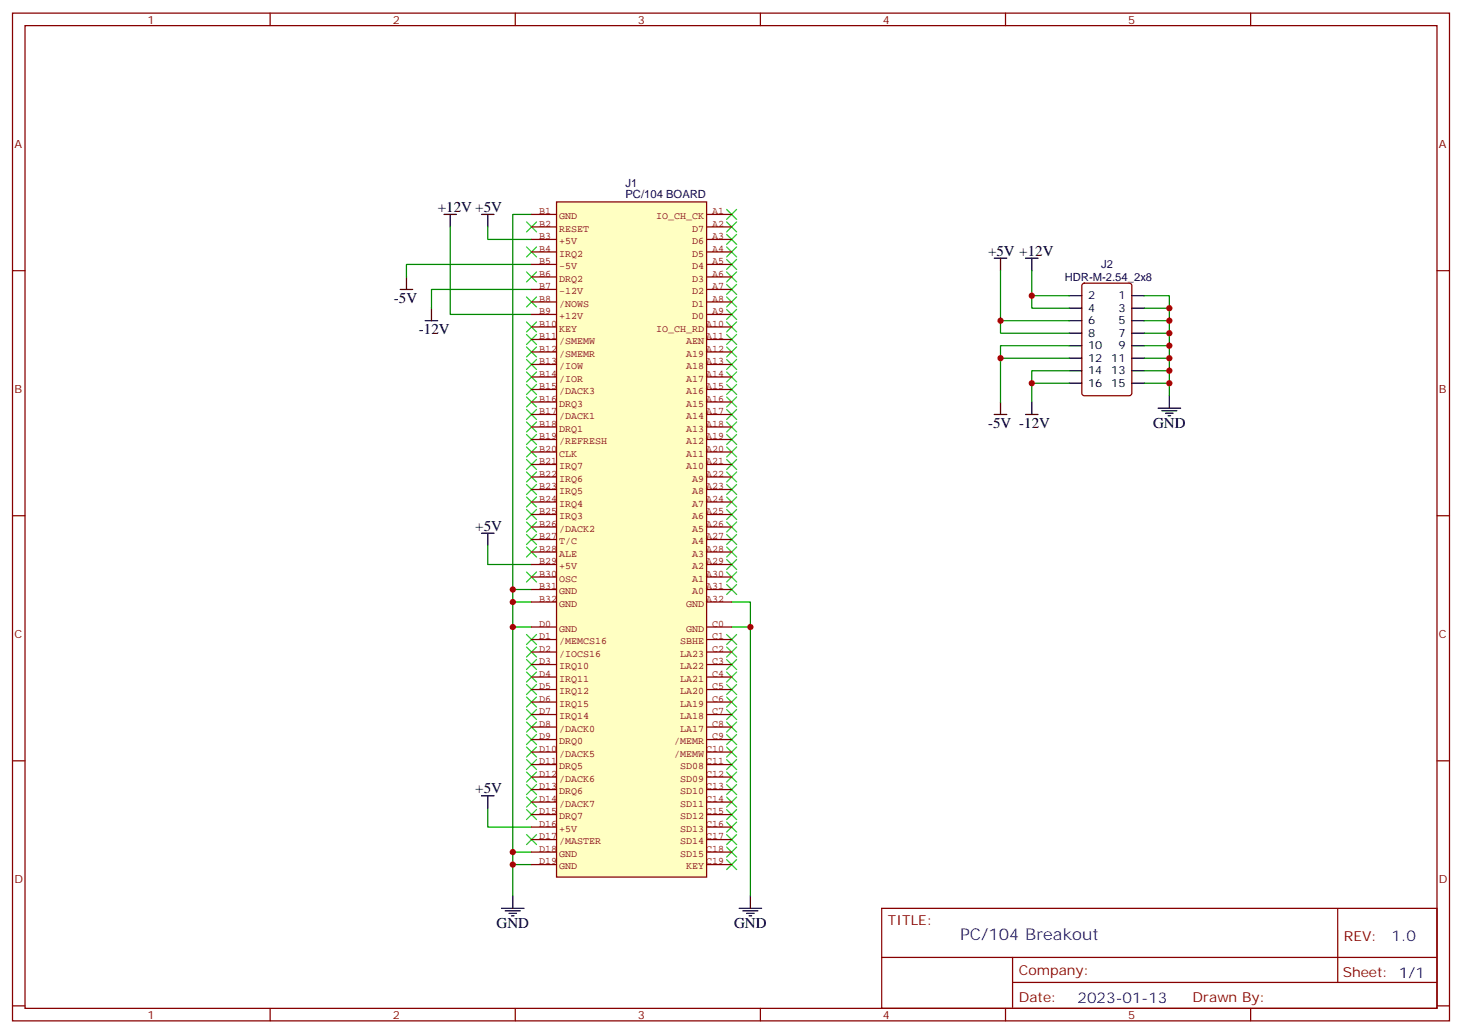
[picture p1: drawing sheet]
<svg xmlns="http://www.w3.org/2000/svg" width="412mm" height="292mm" viewBox="0 0 412 292" stroke-linecap="round" stroke-linejoin="round" font-family="sans-serif">
<g fill="none" stroke="#870000" stroke-width=".35">
<path d="M3.5 3.7h405.4v284.3h-405.4zM7.1 7.2h398.2v277.3h-398.2zM76.2 3.7v3.5M145.3 3.7v3.5M214.5 3.7v3.5M283.6 3.7v3.5M352.8 3.7v3.5M3.5 76.4h3.6M405.3 76.4h3.6M305.4 80.1l.5-.2h12.7l.6 .4 .1 30.6-.5 .7-12.9 .1-.7-.5v-30.6zM3.5 145.5h3.6M405.3 145.5h3.6"/>
<path d="M3.5 214.7h3.6M405.3 214.7h3.6M248.7 256.3h156.6v28.2h-156.6zM377.3 256.3v20.9M248.7 270.1h156.5M285.6 277.2h119.6M285.6 270.1v14.2M3.5 283.8h3.6M76.2 284.5v3.5M145.3 284.5v3.5M214.5 284.5v3.5M283.6 284.5v3.5"/>
<path d="M352.8 284.5v3.5M405.3 283.8h3.6"/>
</g>
<g fill="none" stroke="#000" stroke-width=".35">
<path d="M114.7 78.1v3.6M125.2 60.5h3.6M127 60.5v3.5M135.8 60.5h3.5M137.6 60.5v3.5M280.5 72.8h3.5M282.2 72.8v3.6M289.3 72.8h3.5M291 72.8v3.6M112.9 81.7h3.5M119.9 90.5h3.6M121.7 87v3.5"/>
<path d="M301.6 90.5h3.6M301.6 83.4h3.6M301.6 87h3.6M301.6 94h3.6M301.6 97.5h3.6M319.3 90.5h3.5M319.3 83.4h3.5M319.3 87h3.5M319.3 94h3.5M319.3 97.5h3.5M280.5 116.9h3.5M282.2 113.4v3.5"/>
<path d="M289.3 116.9h3.5M291 113.4v3.5M301.6 101.1h3.6M301.6 104.6h3.6M301.6 108.1h3.6M319.3 101.1h3.5M319.3 104.6h3.5M319.3 108.1h3.5M326.7 115.2h6.3M327.7 115.9h4.3M328.8 116.6h2.1M329.5 117.3h.7"/>
<path d="M329.8 111.7v3.5M135.8 150.5h3.5M137.6 150.5v3.5M135.8 224.5h3.5M137.6 224.5v3.6M141.5 256.3h6.3M142.5 257h4.3M143.6 257.7h2.1M144.3 258.4h.7M144.6 252.8v3.5M208.5 256.3h6.3M209.5 257h4.3"/>
<path d="M210.6 257.7h2.1M211.3 258.4h.7M211.7 252.8v3.5"/>
</g>
<g fill="none" stroke="#008700" stroke-width=".35">
<path d="M127 64v24.7h22.9M137.6 64v3.6h12.3M149.9 60.5h-5.3v105.8M149.9 74.6h-35.2v3.5M282.2 76.4v14.1h19.4M291 76.4v7h10.6M149.9 81.7h-28.2v5.3M282.2 90.5v3.5h19.4M291 83.4v3.6h10.6M301.6 97.5h-19.4v3.6M322.8 97.5h7v3.6M322.8 94h7v3.5"/>
<path d="M322.8 90.5h7v3.5M322.8 87h7v3.5M322.8 83.4h7v3.6M301.6 108.1h-10.6v5.3M301.6 104.6h-10.6v3.5M301.6 101.1h-19.4v12.3M322.8 108.1h7v3.6M322.8 104.6h7v3.5M322.8 101.1h7v3.5M137.6 154v5.3h12.3M149.9 176.9h-5.3v63.5M149.9 169.9h-5.3v7"/>
<path d="M149.9 166.3h-5.3v3.6M206.4 176.9h5.3v75.9M206.4 169.9h5.3v7M137.6 228.1v5.3h12.3M149.9 243.9h-5.3v8.9M149.9 240.4h-5.3v3.5"/>
</g>
<g fill="none" stroke="#3c3" stroke-width=".35">
<path d="M205 59.1l2.8 2.8M207.8 59.1l-2.8 2.8M148.5 76.7l2.8 2.9M148.5 69.7l2.8 2.8M148.5 62.6l2.8 2.8M151.3 76.7l-2.8 2.9M151.3 69.7l-2.8 2.8M151.3 62.6l-2.8 2.8M205 76.7l2.8 2.9M205 73.2l2.8 2.8M205 69.7l2.8 2.8M205 66.1l2.8 2.9"/>
<path d="M205 62.6l2.8 2.8M207.8 76.7l-2.8 2.9M207.8 73.2l-2.8 2.8M207.8 69.7l-2.8 2.8M207.8 66.1l-2.8 2.9M207.8 62.6l-2.8 2.8M148.5 97.9l2.8 2.8M148.5 94.4l2.8 2.8M148.5 90.8l2.8 2.9M148.5 83.8l2.8 2.8M151.3 97.9l-2.8 2.8M151.3 94.4l-2.8 2.8"/>
<path d="M151.3 90.8l-2.8 2.9M151.3 83.8l-2.8 2.8M205 97.9l2.8 2.8M205 94.4l2.8 2.8M205 87.3l2.8 2.8M205 83.8l2.8 2.8M205 80.3l2.8 2.8M205 90.8l2.8 2.9M207.8 97.9l-2.8 2.8M207.8 94.4l-2.8 2.8M207.8 87.3l-2.8 2.8M207.8 83.8l-2.8 2.8"/>
<path d="M207.8 80.3l-2.8 2.8M207.8 90.8l-2.8 2.9M148.5 119.1l2.8 2.8M148.5 115.5l2.8 2.9M148.5 112l2.8 2.8M148.5 108.5l2.8 2.8M148.5 105l2.8 2.8M148.5 101.4l2.8 2.8M151.3 115.5l-2.8 2.9M151.3 119.1l-2.8 2.8M151.3 112l-2.8 2.8M151.3 108.5l-2.8 2.8"/>
<path d="M151.3 105l-2.8 2.8M151.3 101.4l-2.8 2.8M205 119.1l2.8 2.8M205 115.5l2.8 2.9M205 112l2.8 2.8M205 108.5l2.8 2.8M205 105l2.8 2.8M205 101.4l2.8 2.8M207.8 119.1l-2.8 2.8M207.8 115.5l-2.8 2.9M207.8 112l-2.8 2.8M207.8 108.5l-2.8 2.8"/>
<path d="M207.8 105l-2.8 2.8M207.8 101.4l-2.8 2.8M148.5 136.7l2.8 2.8M148.5 133.2l2.8 2.8M148.5 129.6l2.8 2.9M148.5 126.1l2.8 2.8M148.5 122.6l2.8 2.8M151.3 136.7l-2.8 2.8M151.3 133.2l-2.8 2.8M151.3 129.6l-2.8 2.9M151.3 126.1l-2.8 2.8M151.3 122.6l-2.8 2.8"/>
<path d="M205 136.7l2.8 2.8M205 133.2l2.8 2.8M205 129.6l2.8 2.9M205 126.1l2.8 2.8M205 122.6l2.8 2.8M207.8 136.7l-2.8 2.8M207.8 133.2l-2.8 2.8M207.8 129.6l-2.8 2.9M207.8 126.1l-2.8 2.8M207.8 122.6l-2.8 2.8M148.5 154.3l2.8 2.9M148.5 150.8l2.8 2.8"/>
<path d="M148.5 147.3l2.8 2.8M148.5 143.8l2.8 2.8M148.5 140.2l2.8 2.9M151.3 154.3l-2.8 2.9M151.3 150.8l-2.8 2.8M151.3 143.8l-2.8 2.8M151.3 140.2l-2.8 2.9M151.3 147.3l-2.8 2.8M205 157.9l2.8 2.8M205 154.3l2.8 2.9M205 150.8l2.8 2.8M205 147.3l2.8 2.8"/>
<path d="M205 143.8l2.8 2.8M205 140.2l2.8 2.9M207.8 157.9l-2.8 2.8M207.8 154.3l-2.8 2.9M207.8 150.8l-2.8 2.8M207.8 147.3l-2.8 2.8M207.8 143.8l-2.8 2.8M207.8 140.2l-2.8 2.9M148.5 179l2.8 2.9M148.5 161.4l2.8 2.8M151.3 179l-2.8 2.9M151.3 161.4l-2.8 2.8"/>
<path d="M205 164.9l2.8 2.8M205 161.4l2.8 2.8M205 179l2.8 2.9M207.8 164.9l-2.8 2.8M207.8 161.4l-2.8 2.8M207.8 179l-2.8 2.9M148.5 196.7l2.8 2.8M148.5 193.1l2.8 2.9M148.5 189.6l2.8 2.8M148.5 186.1l2.8 2.8M148.5 182.6l2.8 2.8M151.3 196.7l-2.8 2.8"/>
<path d="M151.3 193.1l-2.8 2.9M151.3 189.6l-2.8 2.8M151.3 182.6l-2.8 2.8M151.3 186.1l-2.8 2.8M205 196.7l2.8 2.8M205 193.1l2.8 2.9M205 189.6l2.8 2.8M205 186.1l2.8 2.8M205 182.6l2.8 2.8M207.8 196.7l-2.8 2.8M207.8 193.1l-2.8 2.9M207.8 189.6l-2.8 2.8"/>
<path d="M207.8 186.1l-2.8 2.8M207.8 182.6l-2.8 2.8M148.5 217.8l2.8 2.9M148.5 214.3l2.8 2.8M148.5 210.8l2.8 2.8M148.5 207.3l2.8 2.8M148.5 203.7l2.8 2.9M148.5 200.2l2.8 2.8M151.3 217.8l-2.8 2.9M151.3 210.8l-2.8 2.8M151.3 207.3l-2.8 2.8M151.3 203.7l-2.8 2.9"/>
<path d="M151.3 200.2l-2.8 2.8M151.3 214.3l-2.8 2.8M205 217.8l2.8 2.9M205 214.3l2.8 2.8M205 210.8l2.8 2.8M205 207.3l2.8 2.8M205 203.7l2.8 2.9M205 200.2l2.8 2.8M207.8 217.8l-2.8 2.9M207.8 214.3l-2.8 2.8M207.8 210.8l-2.8 2.8M207.8 207.3l-2.8 2.8"/>
<path d="M207.8 203.7l-2.8 2.9M207.8 200.2l-2.8 2.8M148.5 235.5l2.8 2.8M148.5 228.4l2.8 2.8M148.5 224.9l2.8 2.8M148.5 221.4l2.8 2.8M151.3 221.4l-2.8 2.8M151.3 235.5l-2.8 2.8M151.3 228.4l-2.8 2.8M151.3 224.9l-2.8 2.8M205 239l2.8 2.8M205 235.5l2.8 2.8"/>
<path d="M205 232l2.8 2.8M205 228.4l2.8 2.8M205 224.9l2.8 2.8M205 221.4l2.8 2.8M207.8 239l-2.8 2.8M207.8 235.5l-2.8 2.8M207.8 232l-2.8 2.8M207.8 228.4l-2.8 2.8M207.8 224.9l-2.8 2.8M207.8 221.4l-2.8 2.8M205 242.5l2.8 2.9M207.8 242.5l-2.8 2.9"/>
</g>
<path d="M157 57h42.3v190.5h-42.3z" fill="#ffffc2" stroke="#850000" stroke-width=".35"/>
<g fill="none" stroke="#850000" stroke-width=".35">
<path d="M149.9 60.5h7.1M149.9 64h7.1M149.9 67.6h7.1M149.9 71.1h7.1M149.9 74.6h7.1M149.9 78.1h7.1M199.3 60.5h7.1M199.3 64h7.1M199.3 67.6h7.1M199.3 71.1h7.1M199.3 74.6h7.1M199.3 78.1h7.1"/>
<path d="M149.9 92.3h7.1M149.9 95.8h7.1M149.9 99.3h7.1M149.9 81.7h7.1M149.9 85.2h7.1M149.9 88.7h7.1M199.3 92.3h7.1M199.3 95.8h7.1M199.3 99.3h7.1M199.3 81.7h7.1M199.3 85.2h7.1M199.3 88.7h7.1"/>
<path d="M149.9 102.8h7.1M149.9 106.4h7.1M149.9 109.9h7.1M149.9 113.4h7.1M149.9 116.9h7.1M199.3 102.8h7.1M199.3 106.4h7.1M199.3 109.9h7.1M199.3 113.4h7.1M199.3 116.9h7.1M149.9 120.5h7.1M149.9 124h7.1"/>
<path d="M149.9 127.5h7.1M149.9 131.1h7.1M149.9 134.6h7.1M149.9 138.1h7.1M199.3 120.5h7.1M199.3 124h7.1M199.3 127.5h7.1M199.3 131.1h7.1M199.3 134.6h7.1M199.3 138.1h7.1M149.9 141.6h7.1M149.9 145.2h7.1"/>
<path d="M149.9 148.7h7.1M149.9 152.2h7.1M149.9 155.8h7.1M149.9 159.3h7.1M199.3 141.6h7.1M199.3 145.2h7.1M199.3 148.7h7.1M199.3 152.2h7.1M199.3 155.8h7.1M199.3 159.3h7.1M149.9 162.8h7.1M149.9 166.3h7.1"/>
<path d="M149.9 169.9h7.1M149.9 176.9h7.1M199.3 162.8h7.1M199.3 166.3h7.1M199.3 169.9h7.1M199.3 176.9h7.1M149.9 180.4h7.1M149.9 184h7.1M149.9 187.5h7.1M149.9 191h7.1M149.9 194.6h7.1M149.9 198.1h7.1"/>
<path d="M199.3 180.4h7.1M199.3 184h7.1M199.3 187.5h7.1M199.3 191h7.1M199.3 194.6h7.1M199.3 198.1h7.1M149.9 201.6h7.1M149.9 205.1h7.1M149.9 208.7h7.1M149.9 212.2h7.1M149.9 215.7h7.1M149.9 219.3h7.1"/>
<path d="M199.3 201.6h7.1M199.3 205.1h7.1M199.3 208.7h7.1M199.3 212.2h7.1M199.3 215.7h7.1M199.3 219.3h7.1M149.9 222.8h7.1M149.9 226.3h7.1M149.9 229.8h7.1M149.9 233.4h7.1M149.9 236.9h7.1M199.3 222.8h7.1"/>
<path d="M199.3 226.3h7.1M199.3 229.8h7.1M199.3 233.4h7.1M199.3 236.9h7.1M149.9 240.4h7.1M149.9 243.9h7.1M199.3 240.4h7.1M199.3 243.9h7.1"/>
</g>
<g fill="#c00">
<circle cx="144.6" cy="243.9" r=".88"/>
<circle cx="144.6" cy="240.4" r=".88"/>
<circle cx="144.6" cy="176.9" r=".88"/>
<circle cx="144.6" cy="169.9" r=".88"/>
<circle cx="144.6" cy="166.3" r=".88"/>
<circle cx="211.7" cy="176.9" r=".88"/>
<circle cx="329.8" cy="108.1" r=".88"/>
<circle cx="329.8" cy="104.6" r=".88"/>
<circle cx="329.8" cy="101.1" r=".88"/>
<circle cx="329.8" cy="97.5" r=".88"/>
<circle cx="329.8" cy="94" r=".88"/>
<circle cx="329.8" cy="90.5" r=".88"/>
<circle cx="329.8" cy="87" r=".88"/>
<circle cx="291" cy="108.1" r=".88"/>
<circle cx="282.2" cy="101.1" r=".88"/>
<circle cx="291" cy="83.4" r=".88"/>
<circle cx="282.2" cy="90.5" r=".88"/>
</g>
<text font-size="4.6" fill="#00f" x="270.8" y="265.3">PC/104 Breakout</text>
<g font-size="4.2">
<text x="123.5" y="59.8">+12V +5V</text>
<text x="278.7" y="72.1">+5V +12V</text>
<text x="111.1" y="85.5">-5V</text>
<text x="118.2" y="94.4">-12V</text>
<text x="278.7" y="120.8">-5V -12V</text>
<text x="325.3" y="120.8">GND</text>
<text x="134.1" y="149.8">+5V</text>
<text x="134.1" y="223.8">+5V</text>
<text x="140.1" y="261.9">GND</text>
<text x="207.1" y="261.9">GND</text>
</g>
<g font-size="4.2" fill="#00f">
<text x="392.5" y="265.6">1.0</text>
<text x="304" y="282.9">2023-01-13</text>
</g>
<g font-size="3.9" fill="#800">
<text x="250.5" y="260.9">TITLE:</text>
<text x="379.1" y="265.6">REV:</text>
<text x="287.4" y="275.1">Company:</text>
<text x="378.7" y="275.7">Sheet: 1/1</text>
<text x="287.4" y="282.8">Date:</text>
<text x="336.4" y="282.8">Drawn By:</text>
</g>
<g font-size="3.2" fill="#800">
<text x="41.6" y="6.7">1</text>
<text x="110.8" y="6.7">2</text>
<text x="179.9" y="6.7">3</text>
<text x="249.1" y="6.7">4</text>
<text x="318.2" y="6.7">5</text>
<text x="4.1" y="41.8">A</text>
<text x="405.9" y="41.8">A</text>
<text x="4.1" y="110.9">B</text>
<text x="405.9" y="110.9">B</text>
<text x="4.1" y="180.1">C</text>
<text x="405.9" y="180.1">C</text>
<text x="4.1" y="249.2">D</text>
<text x="405.9" y="249.2">D</text>
<text x="41.6" y="287.5">1</text>
<text x="110.8" y="287.5">2</text>
<text x="179.9" y="287.5">3</text>
<text x="249.1" y="287.5">4</text>
<text x="318.2" y="287.5">5</text>
</g>
<g font-size="3.2" fill="#000080">
<text x="176.4" y="52.7">J1</text>
<text x="176.4" y="55.9">PC/104 BOARD</text>
<text x="310.6" y="75.7">J2</text>
<text x="300.3" y="79.3">HDR-M-2.54_2x8</text>
</g>
<g font-size="3.2">
<text x="306.9" y="84.5">2</text>
<text x="306.9" y="88">4</text>
<text x="315.5" y="84.5">1</text>
<text x="315.5" y="88">3</text>
<text x="306.9" y="91.5">6</text>
<text x="306.9" y="95.1">8</text>
<text x="315.5" y="91.5">5</text>
<text x="315.5" y="95.1">7</text>
<text x="306.9" y="98.6">10</text>
<text x="315.5" y="98.6">9</text>
<text x="306.9" y="102.1">12</text>
<text x="306.9" y="105.7">14</text>
<text x="313.5" y="102.1">11</text>
<text x="313.5" y="105.7">13</text>
<text x="306.9" y="109.2">16</text>
<text x="313.5" y="109.2">15</text>
</g>
<g font-size="2.8" fill="#840000">
<text x="152" y="60.5">B1</text>
<text x="152" y="64">B2</text>
<text x="157.7" y="61.8">GND</text>
<text x="157.7" y="65.4">RESET</text>
<text x="185.1" y="61.8">IO_CH_CK</text>
<text x="195.2" y="65.4">D7</text>
<text x="200.9" y="60.5">A1</text>
<text x="200.9" y="64">A2</text>
<text x="152" y="67.5">B3</text>
<text x="152" y="71">B4</text>
<text x="157.7" y="68.9">+5V</text>
<text x="195.2" y="68.9">D6</text>
<text x="200.9" y="67.5">A3</text>
<text x="200.9" y="71">A4</text>
<text x="152" y="74.6">B5</text>
<text x="157.7" y="72.4">IRQ2</text>
<text x="157.7" y="75.9">-5V</text>
<text x="195.2" y="72.4">D5</text>
<text x="195.2" y="75.9">D4</text>
<text x="200.9" y="74.6">A5</text>
<text x="152" y="78.1">B6</text>
<text x="152" y="81.6">B7</text>
<text x="157.7" y="79.5">DRQ2</text>
<text x="157.7" y="83">-12V</text>
<text x="195.2" y="79.5">D3</text>
<text x="195.2" y="83">D2</text>
<text x="200.9" y="78.1">A6</text>
<text x="200.9" y="81.6">A7</text>
<text x="152" y="85.2">B8</text>
<text x="152" y="88.7">B9</text>
<text x="157.7" y="86.5">/NOWS</text>
<text x="195.2" y="86.5">D1</text>
<text x="200.9" y="85.2">A8</text>
<text x="200.9" y="88.7">A9</text>
<text x="152" y="92.2">B10</text>
<text x="152" y="95.7">B11</text>
<text x="157.7" y="93.6">KEY</text>
<text x="157.7" y="90">+12V</text>
<text x="185.1" y="93.6">IO_CH_RD</text>
<text x="195.2" y="90">D0</text>
<text x="199.2" y="92.2">A10</text>
<text x="199.2" y="95.7">A11</text>
<text x="152" y="99.3">B12</text>
<text x="157.7" y="97.1">/SMEMW</text>
<text x="157.7" y="100.6">/SMEMR</text>
<text x="193.5" y="97.1">AEN</text>
<text x="193.5" y="100.6">A19</text>
<text x="199.2" y="99.3">A12</text>
<text x="152" y="102.8">B13</text>
<text x="152" y="106.3">B14</text>
<text x="157.7" y="104.2">/IOW</text>
<text x="157.7" y="107.7">/IOR</text>
<text x="193.5" y="104.2">A18</text>
<text x="193.5" y="107.7">A17</text>
<text x="199.2" y="102.8">A13</text>
<text x="199.2" y="106.3">A14</text>
<text x="152" y="109.9">B15</text>
<text x="152" y="113.4">B16</text>
<text x="157.7" y="111.2">/DACK3</text>
<text x="193.5" y="111.2">A16</text>
<text x="199.2" y="109.9">A15</text>
<text x="199.2" y="113.4">A16</text>
<text x="152" y="116.9">B17</text>
<text x="157.7" y="114.7">DRQ3</text>
<text x="157.7" y="118.3">/DACK1</text>
<text x="193.5" y="114.7">A15</text>
<text x="193.5" y="118.3">A14</text>
<text x="199.2" y="116.9">A17</text>
<text x="152" y="120.4">B18</text>
<text x="152" y="124">B19</text>
<text x="157.7" y="121.8">DRQ1</text>
<text x="157.7" y="125.3">/REFRESH</text>
<text x="193.5" y="121.8">A13</text>
<text x="193.5" y="125.3">A12</text>
<text x="199.2" y="120.4">A18</text>
<text x="199.2" y="124">A19</text>
<text x="152" y="127.5">B20</text>
<text x="152" y="131">B21</text>
<text x="157.7" y="128.9">CLK</text>
<text x="193.5" y="128.9">A11</text>
<text x="199.2" y="127.5">A20</text>
<text x="199.2" y="131">A21</text>
<text x="152" y="134.5">B22</text>
<text x="157.7" y="132.4">IRQ7</text>
<text x="157.7" y="135.9">IRQ6</text>
<text x="193.5" y="132.4">A10</text>
<text x="195.2" y="135.9">A9</text>
<text x="199.2" y="134.5">A22</text>
<text x="152" y="138.1">B23</text>
<text x="152" y="141.6">B24</text>
<text x="157.7" y="139.4">IRQ5</text>
<text x="157.7" y="143">IRQ4</text>
<text x="195.2" y="139.4">A8</text>
<text x="195.2" y="143">A7</text>
<text x="199.2" y="138.1">A23</text>
<text x="199.2" y="141.6">A24</text>
<text x="152" y="145.1">B25</text>
<text x="152" y="148.7">B26</text>
<text x="157.7" y="146.5">IRQ3</text>
<text x="195.2" y="146.5">A6</text>
<text x="199.2" y="145.1">A25</text>
<text x="199.2" y="148.7">A26</text>
<text x="152" y="152.2">B27</text>
<text x="152" y="155.7">B28</text>
<text x="157.7" y="150">/DACK2</text>
<text x="157.7" y="153.5">T/C</text>
<text x="195.2" y="150">A5</text>
<text x="195.2" y="153.5">A4</text>
<text x="199.2" y="152.2">A27</text>
<text x="199.2" y="155.7">A28</text>
<text x="152" y="159.2">B29</text>
<text x="157.7" y="157.1">ALE</text>
<text x="157.7" y="160.6">+5V</text>
<text x="195.2" y="157.1">A3</text>
<text x="195.2" y="160.6">A2</text>
<text x="199.2" y="159.2">A29</text>
<text x="152" y="162.8">B30</text>
<text x="152" y="166.3">B31</text>
<text x="157.7" y="164.1">OSC</text>
<text x="157.7" y="167.7">GND</text>
<text x="195.2" y="164.1">A1</text>
<text x="195.2" y="167.7">A0</text>
<text x="199.2" y="162.8">A30</text>
<text x="199.2" y="166.3">A31</text>
<text x="152" y="169.8">B32</text>
<text x="157.7" y="171.2">GND</text>
<text x="193.5" y="171.2">GND</text>
<text x="199.2" y="169.8">A32</text>
<text x="152" y="176.9">D0</text>
<text x="157.7" y="178.2">GND</text>
<text x="193.5" y="178.2">GND</text>
<text x="200.9" y="176.9">C0</text>
<text x="152" y="180.4">D1</text>
<text x="152" y="183.9">D2</text>
<text x="157.7" y="181.8">/MEMCS16</text>
<text x="157.7" y="185.3">/IOCS16</text>
<text x="191.8" y="181.8">SBHE</text>
<text x="191.8" y="185.3">LA23</text>
<text x="200.9" y="180.4">C1</text>
<text x="200.9" y="183.9">C2</text>
<text x="152" y="187.5">D3</text>
<text x="152" y="191">D4</text>
<text x="157.7" y="188.8">IRQ10</text>
<text x="191.8" y="188.8">LA22</text>
<text x="200.9" y="187.5">C3</text>
<text x="200.9" y="191">C4</text>
<text x="152" y="194.5">D5</text>
<text x="157.7" y="192.4">IRQ11</text>
<text x="157.7" y="195.9">IRQ12</text>
<text x="191.8" y="192.4">LA21</text>
<text x="191.8" y="195.9">LA20</text>
<text x="200.9" y="194.5">C5</text>
<text x="152" y="198">D6</text>
<text x="152" y="201.6">D7</text>
<text x="157.7" y="199.4">IRQ15</text>
<text x="157.7" y="202.9">IRQ14</text>
<text x="191.8" y="199.4">LA19</text>
<text x="191.8" y="202.9">LA18</text>
<text x="200.9" y="198">C6</text>
<text x="200.9" y="201.6">C7</text>
<text x="152" y="205.1">D8</text>
<text x="152" y="208.6">D9</text>
<text x="157.7" y="206.5">/DACK0</text>
<text x="157.7" y="210">DRQ0</text>
<text x="190.1" y="210">/MEMR</text>
<text x="191.8" y="206.5">LA17</text>
<text x="200.9" y="205.1">C8</text>
<text x="200.9" y="208.6">C9</text>
<text x="152" y="212.2">D10</text>
<text x="152" y="215.7">D11</text>
<text x="157.7" y="213.5">/DACK5</text>
<text x="190.1" y="213.5">/MEMW</text>
<text x="199.2" y="212.2">C10</text>
<text x="199.2" y="215.7">C11</text>
<text x="152" y="219.2">D12</text>
<text x="157.7" y="217">DRQ5</text>
<text x="157.7" y="220.6">/DACK6</text>
<text x="191.8" y="217">SD08</text>
<text x="191.8" y="220.6">SD09</text>
<text x="199.2" y="219.2">C12</text>
<text x="152" y="222.7">D13</text>
<text x="152" y="226.3">D14</text>
<text x="157.7" y="224.1">DRQ6</text>
<text x="157.7" y="227.6">/DACK7</text>
<text x="191.8" y="224.1">SD10</text>
<text x="191.8" y="227.6">SD11</text>
<text x="199.2" y="222.7">C13</text>
<text x="199.2" y="226.3">C14</text>
<text x="152" y="229.8">D15</text>
<text x="152" y="233.3">D16</text>
<text x="157.7" y="231.2">DRQ7</text>
<text x="191.8" y="231.2">SD12</text>
<text x="199.2" y="229.8">C15</text>
<text x="199.2" y="233.3">C16</text>
<text x="152" y="236.9">D17</text>
<text x="157.7" y="234.7">+5V</text>
<text x="157.7" y="238.2">/MASTER</text>
<text x="191.8" y="234.7">SD13</text>
<text x="191.8" y="238.2">SD14</text>
<text x="199.2" y="236.9">C17</text>
<text x="152" y="240.4">D18</text>
<text x="152" y="243.9">D19</text>
<text x="157.7" y="241.7">GND</text>
<text x="157.7" y="245.3">GND</text>
<text x="191.8" y="241.7">SD15</text>
<text x="193.5" y="245.3">KEY</text>
<text x="199.2" y="240.4">C18</text>
<text x="199.2" y="243.9">C19</text>
</g>
</svg>
